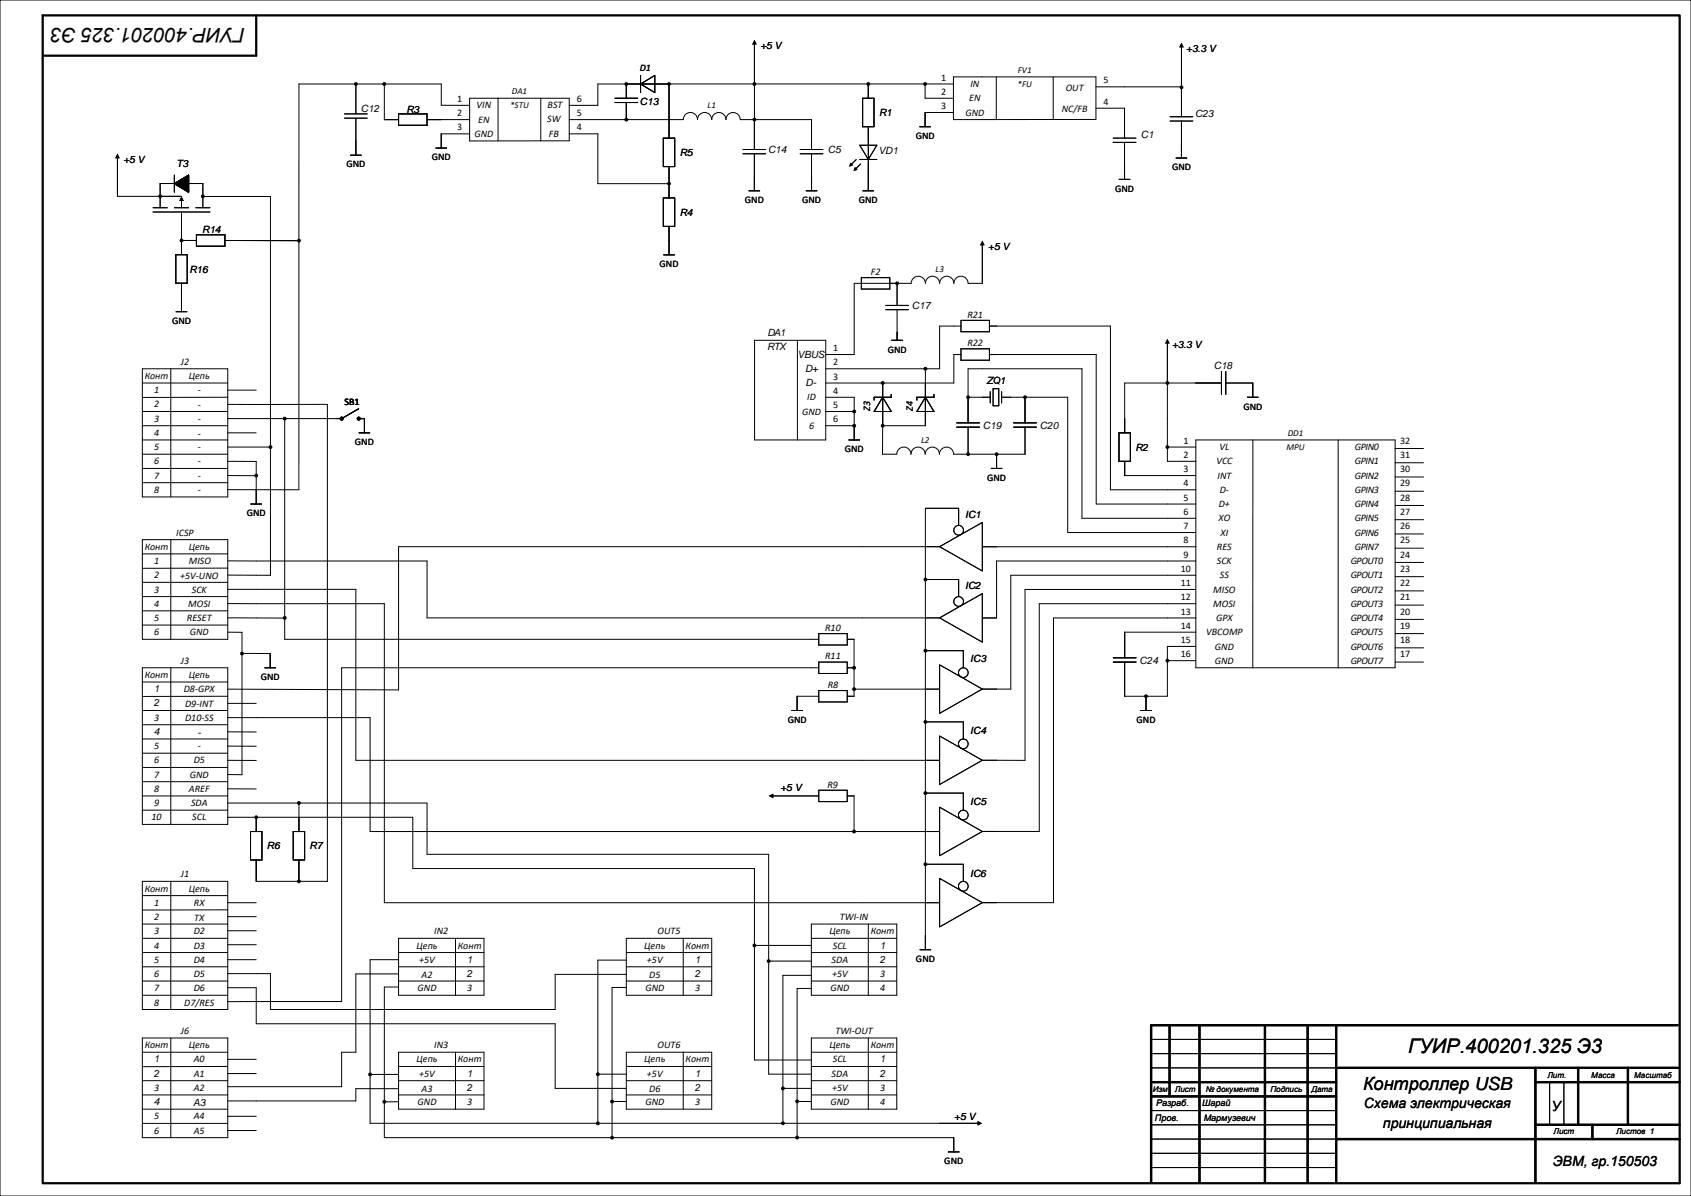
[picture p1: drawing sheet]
<svg xmlns="http://www.w3.org/2000/svg" width="594mm" height="420mm" viewBox="0 0 594 420" stroke-linecap="round" stroke-linejoin="round" font-family="sans-serif">
<g fill="none" stroke="#000" stroke-width=".35">
<path d="M0 0h594v420h-594zM265 15.4v13.6M415 16.4v13.6M125 29.5v10.5M135 29.5v12.5h5M165 34.5h35v14.9l-35 .1zM165 37h-10v-7.5h-50v142.5h-25M175 34.5v15M190 34.5v14.9M216 34.5h8M216 36h8M220 29.5v5"/>
<path d="M220 36v6M225 29.5l5-3v6zM225 26.5v6M235 29.5v19M265 29.5v12.5M303 34.5h4v10h-4zM305 29.5v5M325 29.5v5h9.9M325 29.5h-115v7.5h-10M325 29.5h9.9M334.9 27h50.1v14.9l-50.1 .1zM334.9 39.5h-9.9v5"/>
<path d="M350 27v15M370 27v14.9M384.9 38h10.1v10.5M385 30.5h30v10.5M41.3 55.4v13.6h22.5M121 40h8M121 41.5h8M123 54.5h4M125 41.5v13M140 40h10v4h-10zM150 42h15M153 52h4"/>
<path d="M165 47h-10v5M200 47h10v17.5h25M200 42h40.1M233 48.5h4v10h-4zM235 58.5v11M240 42a2.5 2.5 0 0 1 2.5-2.5 2.5 2.5 0 0 1 2.5 2.5 2.5 2.5 0 0 1 2.5-2.5 2.5 2.5 0 0 1 2.5 2.5 2.5 2.5 0 0 1 2.5-2.5 2.5 2.5 0 0 1 2.5 2.5 2.5 2.5 0 0 1 2.5-2.5 2.5 2.5 0 0 1 2.5 2.5h25M261 54h8M261 52.5h8M265 42v10.5M265 54v13M281.1 54h8M281.1 52.5h8"/>
<path d="M285.1 42v10.5M285.1 54v13M300.8 56l-1.7 1.7M302 51h6l-3 5zM302 56h6M302.3 57.6l-1.7 1.6M305 44.5v22.5M323 44.5h4M391 48.5h8M391 50h8M395 50v13M411 42.5h8"/>
<path d="M411 41h8M413 55.5h4M415 42.5v13M53.7 74.5h20.1M53.7 73h5.1M56.3 73v-8.6h15v8.6M61.2 64.5l5.1-3v6zM61.2 61.5v6M61.2 73h5.1M63.8 70.4v2.6M63.8 74.5v15M68.7 73h5.1"/>
<path d="M71.3 69h23.7v133h-15M233 69.5h4v10h-4zM235 79.5v10M263 67h4M283.1 67h4M303 67h4M393 63h4M61.8 89.5h4v10h-4zM63.8 99.5v9.9M64 84.5h5M69 82.5h10v4h-10zM79 84.5h26"/>
<path d="M233 89.5h4M302.5 97.5h10.1v4h-10.1zM315.1 99.3v8M345 85.9v13.6h-5a2.5 2.5 0 0 0-2.4-2.5 2.5 2.5 0 0 0-2.5 2.5 2.5 2.5 0 0 0-2.6-2.5 2.5 2.5 0 0 0-2.5 2.5 2.5 2.5 0 0 0-2.5-2.5 2.5 2.5 0 0 0-2.5 2.5 2.5 2.5 0 0 0-2.4-2.5 2.5 2.5 0 0 0-2.5 2.5h-20v25h-10M61.8 109.4h4M265 119.5h25.1v35h-25.1zM280.1 119.5v35M311.1 108.8h8M311.1 107.3h8M313.1 119.5h4M315.1 108.8v10.7M337.5 114.5h-7.5v15h-39.9"/>
<path d="M337.5 112.5h10v4h-10zM347.5 114.5h42.5v57.5h30M50 134.5h30M50 129.5h30v45h-30zM60 129.5v45M80 139.5l-30 .1M80 137h10M290.1 139.5h10v15M310 139.5l3.1 5h-6zM310 134.5v15M313.1 138.5v1h-6v1M325 139.5l3.1 5h-6z"/>
<path d="M325 129.5v20h-15M328.1 138.5v1h-6v1M337.5 124.5h-2.4v10h-45M337.5 122.5h10v4h-10zM340 139.5h7.8M347.5 124.5h37.5v52.5h35M347.8 137.5v4M348.8 136.5h2v6h-2zM351.8 139.5h23.2v47.5h45M351.8 137.5v4M360 139.5v9M410.1 134.5v27.5h9.9"/>
<path d="M410.1 120.4v13.6M429 134.5h-33.9v17.5M429 130.5v8M430.6 134.5h9.5v5M430.6 130.5v8M438.1 139.5h4M50 154.5h30M50 144.5h30M50 149.5h30M50 159.5h30M80 157h15M80 152h10"/>
<path d="M80 142h35v167.5h-25v-7.5M100 147v77.5h187.6M126 143.5l-6 3.5h-40M126 152h4M126 147h2v5M290.1 149.5h10M290.1 144.5h10M298.1 154.5h3.9M310 149.5v10h5a2.5 2.5 0 0 1 2.5-2.5 2.5 2.5 0 0 1 2.5 2.5 2.5 2.5 0 0 1 2.5-2.5 2.5 2.5 0 0 1 2.5 2.5 2.5 2.5 0 0 1 2.5-2.5 2.5 2.5 0 0 1 2.5 2.5 2.5 2.5 0 0 1 2.5-2.5 2.5 2.5 0 0 1 2.5 2.5h25v-9.5M336 150h8.1M336 148.5h8.1M340 148.5v-19h40.1v52.5h39.9"/>
<path d="M340 150v9.5M350.1 159.5v5M356.1 150h7.9M356.1 148.5h7.9M393.1 152h4v10h-4zM410.1 157h9.9M440.1 154.5v80M470 154.5v80M490 157.5h10M490 154.5h-70v80h70.1v-80M50 164.5h30M50 169.5h30"/>
<path d="M80 162h10v15M80 167h10M88 177h4M325 178.7v154.8M325 178.5h11.7v6M348.1 164.5h4M395.1 162v5h24.9M490 162.5h10M490.1 167.5h9.9M490.1 172.5h9.9M490.1 177.5h9.9M50 189.5h30v35h-30z"/>
<path d="M50 194.5h30M60 189.5v35M80 197h70v20h180M80 199.5l-30 .1M330 192l15-8.5v17zM330 192h-190v50.3l-60-.3M345 192h75M420 197h-69.9v20h-5.1M490.1 197.5h9.9M490.1 182.5h9.9M490.1 187.5h9.9M490.1 192.5h9.9"/>
<path d="M50 204.5h30M50 209.5h30M50 214.5h30M50 219.5h30M80 212h55v105h195M80 207h45v60h205M80 217h20M325 203.5h11.7v6M330 217l15-8.5v17zM420 202h-65v40h-10M420 217h-50v100h-25M420 212h-54.9v80h-20.1"/>
<path d="M420 207h-60v60h-15M490.1 212.5h9.9M490.1 202.5h9.9M490.1 207.5h9.9M490.1 217.5h9.9M50 234.5h30v55h-30zM50 239.5h30M60 234.5v55M80 222h5v50h-5M84.9 229.5h10v5M92.9 234.5h4M287.6 234.5h-167.6v117.2l-40 .1"/>
<path d="M287.6 222.5h10v4h-10zM287.6 232.5h10v4h-10zM297.6 234.5h2.4M297.6 224.5h2.4v20h-2.4M325 228.5h13.4v6M330 233.5l15 8.5-15 8.5zM391.1 232.5h8M391.1 231h8M410.1 232h9.9M420 227h-9.9v17.5h-15v-12M420 222h-24.9v9M490.1 227.5h9.9"/>
<path d="M490.1 222.5h9.9M490.1 232.5h9.9M50 249.5h30M50 254.5h30M50 259.5h30M80 252h50v40h200M80 244.5l-30 .1M80 257h10M80 247h10M278 249.5h4M287.6 244.5h-7.6v5M287.6 242.5h10v4h-10z"/>
<path d="M300 242h30M325 253.5h13.4v6M330 258.5l15 8.5-15 8.5zM400.6 249.5h4M402.6 244.5v5M50 264.5h30M50 269.5h30M50 274.5h30M50 279.5h30M80 277h10M80 267h10M80 262h10"/>
<path d="M271.4 279.5h16.2M287.6 277.5h10v4h-10zM297.6 279.5h2.4v12.5M325 278.5h13.4v6M50 284.5h30M80 282h70v18h120v77.2h15M80 287h65v18h120v67.2h20M88 292h4v10h-4zM90 287v5M103 292h4v10h-4zM105 282v10M330 283.5l15 8.5-15 8.5z"/>
<path d="M50 309.5h30v45h-30zM50 314.5h30M60 309.5v45M80 317h10M80 319.5l-30 .1M105 302v7.5M325 303.5h13.4v6M330 308.5l15 8.5-15 8.5zM50 324.5h30M50 329.5h30M50 334.5h30M50 339.5h30"/>
<path d="M80 321.9h10M80 326.8h10M80 331.7h10M80 337h10M140 329.5h30v20h-30zM140 337h-10v57.5h213.6M140 334.5h30M140 339.5h30M160 329.5v20M220 337.2h-10v57.3M220 329.5h30v20h-30zM220 334.5h30"/>
<path d="M220 339.5h30M240 329.5v20M265.5 332h19.5M270 337.5h15M285 324.5h30v25h-30zM285 329.5h30M285 334.5h30M285 339.5h30M305 324.5v25M323 333.5h4M50 344.5h30M50 349.5h30"/>
<path d="M80 341.9h15v12.6h100v-12.3h25M80 346.9h10v12.6h105v22.7h25M140 346.6h-5v52.9h200v5M140 342h-15v27.5h-5v12.1h-40M140 344.5h30M220 344.5h30M220 346.8h-5v52.9M285 344.5h30M285 347.1h-5v52.9M285 342.5h-10v52M485 360h5M50 364.5h30v35h-30z"/>
<path d="M50 369.5h30M50 379.5h30M60 364.5v35M80 374.5l-30 .1M80 372h10M80 377h10M130 377.3h10M140 369.5h30v20h-30zM140 374.5h30M140 379.5h30M160 369.5v20M210 377.2h10"/>
<path d="M220 369.5h30v20h-30zM220 374.5h30M220 379.5h30M240 369.5v20M285 364.5h30v25h-30zM285 369.5h30M285 374.5h30M285 379.5h30M305 364.5v25M404.3 365h65M404.3 370h65M404.3 375h65"/>
<path d="M50 384.5h30M50 389.5h30M50 394.5h30M80 392h10M80 397h10M135 386.9h5M140 382.3h-15v4.3h-45M140 384.5h30M215 386.8h5M220 384.5h30M275 382.2h10M280 386.8h5"/>
<path d="M285 384.5h30M404.3 390h65M404.3 395h65M404.3 400h65.2M544.3 380v15M549.3 380v15M333 404.5h4M404.3 405h65M404.3 410h65"/>
<circle cx="125" cy="29.5" r=".5"/>
<circle cx="135" cy="29.5" r=".5"/>
<circle cx="220" cy="29.5" r=".5"/>
<circle cx="235" cy="29.5" r=".5"/>
<circle cx="265" cy="29.5" r=".5"/>
<circle cx="305" cy="29.5" r=".5"/>
<circle cx="325" cy="29.5" r=".5"/>
<circle cx="415" cy="30.7" r=".5"/>
<circle cx="220" cy="42" r=".5"/>
<circle cx="265" cy="42" r=".5"/>
<circle cx="56.3" cy="69" r=".5"/>
<circle cx="71.3" cy="69" r=".5"/>
<circle cx="235" cy="64.5" r=".5"/>
<circle cx="63.8" cy="84.4" r=".5"/>
<circle cx="105" cy="84.5" r=".5"/>
<circle cx="315.1" cy="99.5" r=".5"/>
<circle cx="310" cy="134.5" r=".5"/>
<circle cx="325.1" cy="129.5" r=".5"/>
<circle cx="340.1" cy="139.5" r=".5"/>
<circle cx="360" cy="139.5" r=".5"/>
<circle cx="410" cy="134.5" r=".5"/>
<circle cx="95" cy="157" r=".5"/>
<circle cx="100" cy="147" r=".5"/>
<circle cx="120" cy="147" r=".5"/>
<circle cx="126" cy="147" r=".5"/>
<circle cx="300" cy="149.5" r=".5"/>
<circle cx="300" cy="144.5" r=".5"/>
<circle cx="310" cy="149.5" r=".5"/>
<circle cx="340.1" cy="159.5" r=".5"/>
<circle cx="350.1" cy="159.5" r=".5"/>
<circle cx="410" cy="157" r=".5"/>
<circle cx="90" cy="167" r=".5"/>
<circle cx="336.7" cy="186.2" r="1.7"/>
<circle cx="100" cy="217" r=".5"/>
<circle cx="325" cy="203.5" r=".5"/>
<circle cx="336.7" cy="211.2" r="1.7"/>
<circle cx="85" cy="229.5" r=".5"/>
<circle cx="300" cy="234.5" r=".5"/>
<circle cx="325" cy="228.5" r=".5"/>
<circle cx="338.4" cy="236.2" r="1.7"/>
<circle cx="410" cy="232" r=".5"/>
<circle cx="300" cy="242" r=".5"/>
<circle cx="325" cy="253.5" r=".5"/>
<circle cx="402.5" cy="244.5" r=".5"/>
<circle cx="325" cy="278.5" r=".5"/>
<circle cx="338.4" cy="261.2" r="1.71"/>
<circle cx="90" cy="287" r=".5"/>
<circle cx="105" cy="282" r=".5"/>
<circle cx="300" cy="292" r=".5"/>
<circle cx="338.4" cy="286.2" r="1.7"/>
<circle cx="105" cy="309.5" r=".5"/>
<circle cx="325" cy="303.5" r=".5"/>
<circle cx="338.4" cy="311.2" r="1.7"/>
<circle cx="265" cy="332" r=".5"/>
<circle cx="270" cy="337.5" r=".5"/>
<circle cx="130" cy="377.3" r=".5"/>
<circle cx="210" cy="377.2" r=".5"/>
<circle cx="135" cy="386.9" r=".5"/>
<circle cx="210" cy="394.5" r=".5"/>
<circle cx="215" cy="399.5" r=".5"/>
<circle cx="215" cy="386.8" r=".5"/>
<circle cx="275" cy="394.4" r=".5"/>
<circle cx="275" cy="382.2" r=".5"/>
<circle cx="280" cy="386.8" r=".5"/>
<circle cx="280" cy="399.4" r=".5"/>
</g>
<g fill="none" stroke="#000" stroke-width=".79">
<path d="M15 5.4h575v410.1h-575zM90 5.4v14.2h-74.4M410.8 360v24.8M421.3 360v55M444.3 360v55M459.3 360v55M469.3 360v55M589.3 360h-185v55M470 375h119.7M539.3 375v40M554.3 375v20M571.8 375v20"/>
<path d="M404.3 380h65M404.3 385h65M469.3 400h120.7M539.3 380h50.7M539.3 395h50.7M559.3 395v5"/>
</g>
<g fill="#000">
<path d="M265 14l.8 1.6h-1.6zM415 15l.8 1.6h-1.6zM41.3 54l.8 1.6h-1.7zM298.7 57.1l1 1-1.5 .4zM300.3 58.6l.9 1-1.4 .5zM63.8 69l.8 1.6h-1.7zM61.2 64.5l5.1-3v6zM345 84.5l.9 1.6h-1.7zM410.1 119l.8 1.6h-1.7zM270 279.5l1.6-.8v1.6zM343.4 393.7l1.6 .8-1.6 .8z"/>
<circle cx="125" cy="29.5" r=".5"/>
<circle cx="135" cy="29.5" r=".5"/>
<circle cx="220" cy="29.5" r=".5"/>
<circle cx="235" cy="29.5" r=".5"/>
<circle cx="265" cy="29.5" r=".5"/>
<circle cx="305" cy="29.5" r=".5"/>
<circle cx="325" cy="29.5" r=".5"/>
<circle cx="415" cy="30.7" r=".5"/>
<circle cx="220" cy="42" r=".5"/>
<circle cx="265" cy="42" r=".5"/>
<circle cx="56.3" cy="69" r=".5"/>
<circle cx="71.3" cy="69" r=".5"/>
<circle cx="235" cy="64.5" r=".5"/>
<circle cx="63.8" cy="84.4" r=".5"/>
<circle cx="105" cy="84.5" r=".5"/>
<circle cx="315.1" cy="99.5" r=".5"/>
<circle cx="310" cy="134.5" r=".5"/>
<circle cx="325.1" cy="129.5" r=".5"/>
<circle cx="340.1" cy="139.5" r=".5"/>
<circle cx="360" cy="139.5" r=".5"/>
<circle cx="410" cy="134.5" r=".5"/>
<circle cx="95" cy="157" r=".5"/>
<circle cx="100" cy="147" r=".5"/>
<circle cx="120" cy="147" r=".5"/>
<circle cx="126" cy="147" r=".5"/>
<circle cx="300" cy="149.5" r=".5"/>
<circle cx="300" cy="144.5" r=".5"/>
<circle cx="310" cy="149.5" r=".5"/>
<circle cx="340.1" cy="159.5" r=".5"/>
<circle cx="350.1" cy="159.5" r=".5"/>
<circle cx="410" cy="157" r=".5"/>
<circle cx="90" cy="167" r=".5"/>
<circle cx="100" cy="217" r=".5"/>
<circle cx="325" cy="203.5" r=".5"/>
<circle cx="85" cy="229.5" r=".5"/>
<circle cx="300" cy="234.5" r=".5"/>
<circle cx="325" cy="228.5" r=".5"/>
<circle cx="410" cy="232" r=".5"/>
<circle cx="300" cy="242" r=".5"/>
<circle cx="325" cy="253.5" r=".5"/>
<circle cx="402.5" cy="244.5" r=".5"/>
<circle cx="325" cy="278.5" r=".5"/>
<circle cx="90" cy="287" r=".5"/>
<circle cx="105" cy="282" r=".5"/>
<circle cx="300" cy="292" r=".5"/>
<circle cx="105" cy="309.5" r=".5"/>
<circle cx="325" cy="303.5" r=".5"/>
<circle cx="265" cy="332" r=".5"/>
<circle cx="270" cy="337.5" r=".5"/>
<circle cx="130" cy="377.3" r=".5"/>
<circle cx="210" cy="377.2" r=".5"/>
<circle cx="135" cy="386.9" r=".5"/>
<circle cx="210" cy="394.5" r=".5"/>
<circle cx="215" cy="399.5" r=".5"/>
<circle cx="215" cy="386.8" r=".5"/>
<circle cx="275" cy="394.4" r=".5"/>
<circle cx="275" cy="382.2" r=".5"/>
<circle cx="280" cy="386.8" r=".5"/>
<circle cx="280" cy="399.4" r=".5"/>
</g>
<g font-size="7.1">
<text x="86.1" y="9.8" transform="rotate(-180 86.1 9.8)">ГУИР.400201.325 Э3</text>
<text x="494.6" y="369.7">ГУИР.400201.325 Э3</text>
</g>
<text font-size="6.4" x="478.8" y="382.7">Контроллер USB</text>
<g font-size="5">
<text x="479" y="389">Схема электрическая</text>
<text x="545" y="390.1">У</text>
<text x="485.8" y="396.2">принципиальная</text>
<text x="545.4" y="409.5">ЭВМ, гр.150503</text>
</g>
<g font-size="3.5">
<text x="267.1" y="17.3">+5 V</text>
<text x="416.6" y="18.3">+3.3 V</text>
<text x="224.7" y="25.1">D1</text>
<text x="330.5" y="28.3">1</text>
<text x="387.6" y="29.3">5</text>
<text x="160.6" y="35.8">1</text>
<text x="202.6" y="35.8">6</text>
<text x="330.5" y="33.3">2</text>
<text x="340.5" y="35.6">EN</text>
<text x="340.9" y="30.6">IN</text>
<text x="374.3" y="31.8">OUT</text>
<text x="126.8" y="39.2">C12</text>
<text x="142.8" y="39.5">R3</text>
<text x="160.6" y="40.8">2</text>
<text x="167.4" y="38.1">VIN</text>
<text x="192.4" y="38.1">BST</text>
<text x="202.6" y="40.8">5</text>
<text x="224.8" y="36.7">C13</text>
<text x="308.8" y="40.8">R1</text>
<text x="330.5" y="38.3">3</text>
<text x="339.1" y="40.6">GND</text>
<text x="373" y="39.3">NC/FB</text>
<text x="387.6" y="36.8">4</text>
<text x="419.8" y="41.1">C23</text>
<text x="160.6" y="45.8">3</text>
<text x="168" y="43.1">EN</text>
<text x="192.2" y="43">SW</text>
<text x="202.6" y="45.8">4</text>
<text x="166.6" y="48.1">GND</text>
<text x="192.8" y="48">FB</text>
<text x="269.8" y="53.6">C14</text>
<text x="290.8" y="53.6">C5</text>
<text x="321.6" y="48.8">GND</text>
<text x="400.8" y="48.6">C1</text>
<text x="43.3" y="57.2">+5 V</text>
<text x="62" y="58.5">T3</text>
<text x="121.7" y="58.8">GND</text>
<text x="151.7" y="56.3">GND</text>
<text x="238.8" y="54.8">R5</text>
<text x="308.6" y="54">VD1</text>
<text x="411.7" y="59.8">GND</text>
<text x="261.7" y="71.3">GND</text>
<text x="281.7" y="71.3">GND</text>
<text x="301.7" y="71.3">GND</text>
<text x="391.7" y="67.3">GND</text>
<text x="238.8" y="75.8">R4</text>
<text x="71" y="82">R14</text>
<text x="347.2" y="87.8">+5 V</text>
<text x="66.5" y="95.7">R16</text>
<text x="231.7" y="93.8">GND</text>
<text x="305.9" y="96.6">F2</text>
<text x="60.4" y="113.8">GND</text>
<text x="320.3" y="108.6">C17</text>
<text x="339.8" y="111.6">R21</text>
<text x="269.6" y="118.1">DA1</text>
<text x="269.5" y="123.1">RTX</text>
<text x="280.1" y="125.6">VBUS</text>
<text x="292.7" y="123.3">1</text>
<text x="311.8" y="123.8">GND</text>
<text x="339.8" y="121.6">R22</text>
<text x="411.7" y="122.3">+3.3 V</text>
<text x="63.5" y="128.1">J2</text>
<text x="282.8" y="130.6">D+</text>
<text x="292.7" y="128.3">2</text>
<text x="426.3" y="129.5">C18</text>
<text x="50.8" y="133.1">Конт</text>
<text x="66.3" y="133.1">Цепь</text>
<text x="282.9" y="135.6">D-</text>
<text x="292.7" y="133.3">3</text>
<text x="346.7" y="134.9">ZQ1</text>
<text x="54.1" y="138.1">1</text>
<text x="54.1" y="143.1">2</text>
<text x="69.5" y="138.1">-</text>
<text x="69.5" y="143.3">-</text>
<text x="121" y="142.3">SB1</text>
<text x="283.5" y="140.6">ID</text>
<text x="292.7" y="138.3">4</text>
<text x="292.7" y="143.3">5</text>
<text x="436.7" y="143.8">GND</text>
<text x="54.1" y="148.1">3</text>
<text x="69.5" y="148.1">-</text>
<text x="281.7" y="145.6">GND</text>
<text x="292.7" y="148.3">6</text>
<text x="305.6" y="144.2" transform="rotate(-90 305.6 144.2)">Z3</text>
<text x="320.6" y="144.2" transform="rotate(-90 320.6 144.2)">Z4</text>
<text x="54.1" y="153.1">4</text>
<text x="69.5" y="153.3">-</text>
<text x="284.2" y="150.6">6</text>
<text x="345.3" y="150.5">C19</text>
<text x="365.3" y="150.5">C20</text>
<text x="415.7" y="155.8">1</text>
<text x="491.8" y="155.8">32</text>
<text x="54.1" y="158.1">5</text>
<text x="69.5" y="158.1">-</text>
<text x="124.7" y="156.3">GND</text>
<text x="296.7" y="158.8">GND</text>
<text x="398.8" y="158.3">R2</text>
<text x="415.7" y="160.8">2</text>
<text x="428.4" y="158.1">VL</text>
<text x="475.9" y="158.1">GPIN0</text>
<text x="491.8" y="160.8">31</text>
<text x="54.1" y="163.1">6</text>
<text x="69.5" y="163.1">-</text>
<text x="415.7" y="165.8">3</text>
<text x="427.3" y="163.1">VCC</text>
<text x="475.9" y="163.1">GPIN1</text>
<text x="491.8" y="165.8">30</text>
<text x="54.1" y="168.1">7</text>
<text x="54.1" y="173.1">8</text>
<text x="69.5" y="168.1">-</text>
<text x="69.5" y="173.1">-</text>
<text x="346.7" y="168.8">GND</text>
<text x="415.7" y="170.8">4</text>
<text x="427.7" y="168.1">INT</text>
<text x="428.5" y="173.1">D-</text>
<text x="475.9" y="168.1">GPIN2</text>
<text x="475.9" y="173.1">GPIN3</text>
<text x="491.8" y="170.8">29</text>
<text x="415.7" y="175.8">5</text>
<text x="428.1" y="178.1">D+</text>
<text x="475.9" y="178.1">GPIN4</text>
<text x="491.8" y="175.8">28</text>
<text x="86.7" y="181.3">GND</text>
<text x="339" y="181.7">IC1</text>
<text x="415.7" y="180.8">6</text>
<text x="415.7" y="185.8">7</text>
<text x="428" y="183.1">XO</text>
<text x="475.9" y="183.1">GPIN5</text>
<text x="491.8" y="180.8">27</text>
<text x="491.8" y="185.8">26</text>
<text x="61.9" y="188.1">ICSP</text>
<text x="415.7" y="190.8">8</text>
<text x="428.7" y="188.1">XI</text>
<text x="475.9" y="188.1">GPIN6</text>
<text x="491.8" y="190.8">25</text>
<text x="50.8" y="193.1">Конт</text>
<text x="66.3" y="193.1">Цепь</text>
<text x="415.7" y="195.8">9</text>
<text x="427.5" y="193.1">RES</text>
<text x="475.9" y="193.1">GPIN7</text>
<text x="491.8" y="195.8">24</text>
<text x="54.1" y="198.1">1</text>
<text x="54.1" y="203.1">2</text>
<text x="63.3" y="203.3">+5V-UNO</text>
<text x="66.4" y="198.1">MISO</text>
<text x="414.8" y="200.8">10</text>
<text x="427.4" y="198.1">SCK</text>
<text x="428.5" y="203.1">SS</text>
<text x="474.4" y="198.1">GPOUT0</text>
<text x="474.4" y="203.1">GPOUT1</text>
<text x="491.8" y="200.8">23</text>
<text x="54.1" y="208.1">3</text>
<text x="67.4" y="208.1">SCK</text>
<text x="339" y="206.7">IC2</text>
<text x="414.8" y="205.8">11</text>
<text x="426.2" y="208.1">MISO</text>
<text x="474.4" y="208.1">GPOUT2</text>
<text x="491.8" y="205.8">22</text>
<text x="54.1" y="213.1">4</text>
<text x="66.1" y="213.3">MOSI</text>
<text x="414.8" y="210.8">12</text>
<text x="414.8" y="215.8">13</text>
<text x="426.2" y="213.1">MOSI</text>
<text x="474.4" y="213.1">GPOUT3</text>
<text x="491.8" y="210.8">21</text>
<text x="491.8" y="215.8">20</text>
<text x="54.1" y="218.1">5</text>
<text x="65.7" y="218.1">RESET</text>
<text x="289.9" y="221.6">R10</text>
<text x="414.8" y="220.8">14</text>
<text x="427.1" y="218.1">GPX</text>
<text x="474.4" y="218.1">GPOUT4</text>
<text x="491.8" y="220.8">19</text>
<text x="54.1" y="223.1">6</text>
<text x="66.7" y="223.1">GND</text>
<text x="414.8" y="225.8">15</text>
<text x="423.6" y="223.1">VBCOMP</text>
<text x="474.4" y="223.1">GPOUT5</text>
<text x="491.8" y="225.8">18</text>
<text x="63.5" y="233.1">J3</text>
<text x="289.9" y="231.6">R11</text>
<text x="340.8" y="232.6">IC3</text>
<text x="400.3" y="233.1">C24</text>
<text x="414.8" y="230.8">16</text>
<text x="426.7" y="228.1">GND</text>
<text x="426.7" y="233.1">GND</text>
<text x="474.4" y="228.1">GPOUT6</text>
<text x="474.4" y="233.1">GPOUT7</text>
<text x="491.8" y="230.8">17</text>
<text x="50.8" y="238.1">Конт</text>
<text x="66.3" y="238.1">Цепь</text>
<text x="91.6" y="238.8">GND</text>
<text x="54" y="243.1">1</text>
<text x="64.6" y="243.1">D8-GPX</text>
<text x="290.8" y="241.6">R8</text>
<text x="54" y="248.1">2</text>
<text x="65" y="248.3">D9-INT</text>
<text x="54.1" y="253.1">3</text>
<text x="65" y="253.1">D10-SS</text>
<text x="276.7" y="253.8">GND</text>
<text x="340.8" y="257.9">IC4</text>
<text x="399.2" y="253.8">GND</text>
<text x="54" y="258.1">4</text>
<text x="54.1" y="263.1">5</text>
<text x="69.4" y="258.3">-</text>
<text x="69.5" y="263.1">-</text>
<text x="54.1" y="268.1">6</text>
<text x="68" y="268.1">D5</text>
<text x="54.1" y="273.1">7</text>
<text x="66.7" y="273.1">GND</text>
<text x="54.1" y="278.1">8</text>
<text x="66.4" y="278.1">AREF</text>
<text x="274.1" y="277.9">+5 V</text>
<text x="290.7" y="276.6">R9</text>
<text x="54.1" y="283.1">9</text>
<text x="67.1" y="283.1">SDA</text>
<text x="340.8" y="282.7">IC5</text>
<text x="53.2" y="288.1">10</text>
<text x="67.5" y="288.1">SCL</text>
<text x="93.8" y="298.3">R6</text>
<text x="108.8" y="298.3">R7</text>
<text x="63.5" y="308.1">J1</text>
<text x="340.8" y="308.1">IC6</text>
<text x="50.8" y="313.1">Конт</text>
<text x="66.3" y="313.1">Цепь</text>
<text x="54.1" y="318.1">1</text>
<text x="54.1" y="323.1">2</text>
<text x="68.1" y="318.1">RX</text>
<text x="68.2" y="323.3">TX</text>
<text x="295" y="323.1">TWI-IN</text>
<text x="54.1" y="328.1">3</text>
<text x="68" y="328.1">D2</text>
<text x="152.5" y="328.1">IN2</text>
<text x="231" y="328.1">OUT5</text>
<text x="291.3" y="328.1">Цепь</text>
<text x="305.8" y="328.1">Конт</text>
<text x="54.1" y="333.1">4</text>
<text x="68" y="333.3">D3</text>
<text x="146.3" y="333.1">Цепь</text>
<text x="160.8" y="333.1">Конт</text>
<text x="226.3" y="333.1">Цепь</text>
<text x="240.8" y="333.1">Конт</text>
<text x="292.6" y="333.1">SCL</text>
<text x="309" y="333.1">1</text>
<text x="54.1" y="338.1">5</text>
<text x="68" y="338.1">D4</text>
<text x="147.2" y="338.1">+5V</text>
<text x="164" y="338.1">1</text>
<text x="227.2" y="338.1">+5V</text>
<text x="244" y="338.1">1</text>
<text x="292.1" y="338.3">SDA</text>
<text x="309" y="338.1">2</text>
<text x="321.7" y="337.8">GND</text>
<text x="54.1" y="343.1">6</text>
<text x="68" y="343.1">D5</text>
<text x="148.1" y="343.3">A2</text>
<text x="164" y="343.1">2</text>
<text x="228" y="343.3">D5</text>
<text x="244" y="343.1">2</text>
<text x="292.3" y="343.1">+5V</text>
<text x="309.1" y="343.1">3</text>
<text x="54.1" y="348.1">7</text>
<text x="54.1" y="353.1">8</text>
<text x="64.7" y="353.1">D7/RES</text>
<text x="68" y="348.1">D6</text>
<text x="146.7" y="348.1">GND</text>
<text x="164.1" y="348.1">3</text>
<text x="226.7" y="348.1">GND</text>
<text x="244.1" y="348.1">3</text>
<text x="291.7" y="348.1">GND</text>
<text x="309.1" y="348.1">4</text>
<text x="63.5" y="363.1">J6</text>
<text x="293.5" y="363.1">TWI-OUT</text>
<text x="50.8" y="368.1">Конт</text>
<text x="66.3" y="368.1">Цепь</text>
<text x="152.5" y="368.1">IN3</text>
<text x="231" y="368.1">OUT6</text>
<text x="291.3" y="368.1">Цепь</text>
<text x="305.8" y="368.1">Конт</text>
<text x="54" y="373.1">1</text>
<text x="68.1" y="373.1">A0</text>
<text x="146.3" y="373.1">Цепь</text>
<text x="160.8" y="373.1">Конт</text>
<text x="226.3" y="373.1">Цепь</text>
<text x="240.8" y="373.1">Конт</text>
<text x="292.6" y="373.1">SCL</text>
<text x="309" y="373.1">1</text>
<text x="54" y="378.1">2</text>
<text x="54.1" y="383.1">3</text>
<text x="68.1" y="378.3">A1</text>
<text x="68.1" y="383.1">A2</text>
<text x="147.2" y="378.1">+5V</text>
<text x="148.1" y="383.3">A3</text>
<text x="164" y="378.1">1</text>
<text x="164" y="383.1">2</text>
<text x="227.2" y="378.1">+5V</text>
<text x="228" y="383.3">D6</text>
<text x="244" y="378.1">1</text>
<text x="244" y="383.1">2</text>
<text x="292.1" y="378.3">SDA</text>
<text x="292.3" y="383.1">+5V</text>
<text x="309" y="378.1">2</text>
<text x="309.1" y="383.1">3</text>
<text x="54" y="388.1">4</text>
<text x="67.9" y="388.3">A3</text>
<text x="146.7" y="388.1">GND</text>
<text x="164.1" y="388.1">3</text>
<text x="226.7" y="388.1">GND</text>
<text x="244.1" y="388.1">3</text>
<text x="291.7" y="388.1">GND</text>
<text x="309.1" y="388.1">4</text>
<text x="54.1" y="393.1">5</text>
<text x="68.1" y="393.1">A4</text>
<text x="335.2" y="393.2">+5 V</text>
<text x="54.1" y="398.1">6</text>
<text x="68.1" y="398.1">A5</text>
<text x="331.7" y="408.9">GND</text>
</g>
<g font-size="3.2">
<text x="357.5" y="25.5">FV1</text>
<text x="179.8" y="33">DA1</text>
<text x="357.4" y="30.5">*FU</text>
<text x="179.2" y="38">*STU</text>
<text x="248.5" y="38">L1</text>
<text x="328.6" y="95.5">L3</text>
<text x="323.5" y="155.5">L2</text>
<text x="452.3" y="153">DD1</text>
<text x="451.9" y="158">MPU</text>
<text x="406.1" y="388.5">Разраб.</text>
<text x="422.2" y="388.5">Шарай</text>
<text x="405.7" y="393.5">Пров.</text>
<text x="422.8" y="393.5">Мармузевич</text>
</g>
<g font-size="2.8">
<text x="404.9" y="383.5">Изм</text>
<text x="412.7" y="383.4">Лист</text>
<text x="423.5" y="383.4">№ документа</text>
<text x="446.3" y="383.4">Подпись</text>
<text x="460.6" y="383.4">Дата</text>
<text x="543.6" y="378.4">Лит.</text>
<text x="559" y="378.4">Масса</text>
<text x="574" y="378.4">Масштаб</text>
<text x="545.7" y="398.4">Лист</text>
<text x="567.6" y="398.4">Листов 1</text>
</g>
</svg>
